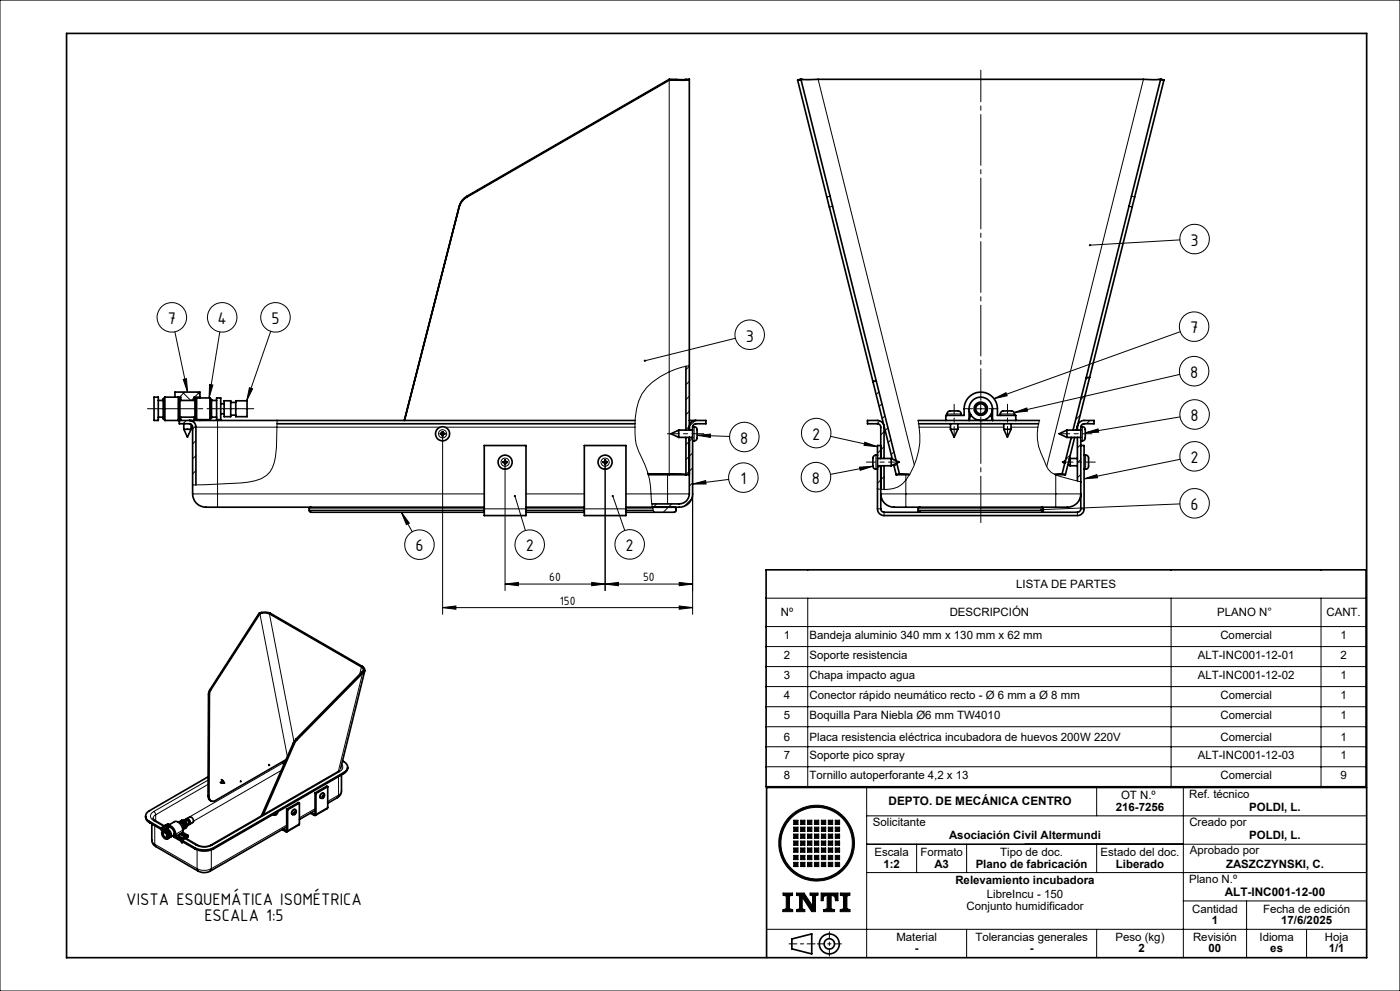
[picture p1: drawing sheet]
<svg xmlns="http://www.w3.org/2000/svg" width="420mm" height="297mm" viewBox="0 0 420 297" stroke-linecap="round" stroke-linejoin="round" font-family="sans-serif">
<g fill="none" stroke="#000" stroke-width=".3">
<path d="M0 0h420v297h-420zM200.8 24v118.3M202.9 23.8l.1 .2M245.4 23.8l28.9 115.5M343 23.8l-29 116M140.1 58.8v.3M249 58.8l-1 .3M339.4 58.8l1 .3M137.8 61.8v.3M249.8 61.8l-1 .3M338.7 61.8l1 .3M354 71.9l-27 1.6"/>
<path d="M52.5 99.4l3.8 18.1M65.9 99.5l-3.2 19.8M81.2 99.3l-7.2 20.8M354.1 99.4l-55.9 20.1M54.7 117.5l2.5 2.5M55 113.7l1-.2 .3 4zM55.4 117.5l-1.5 1.5M58.2 119.2l-.8 .8M59.2 117.5l.8 .8M59.9 117.5l-1.6 1.5M62.9 115.2l1 .2-1.2 3.9zM74.8 116.2l1 .3-1.8 3.6z"/>
<path d="M206.8 109.6l-.4 .1a21.9 21.9 0 0 0-13.9 8.4 21.4 21.4 0 0 0-2 9.3v.6M206.8 118.8l-1 1M206.8 114.3l-1 1M206.8 109.8l-1 1M220.6 101.4l-27.1 6.7M262.4 114.2l-.4 .5M263.7 117.4l-.8 .9M298.2 119.5l3.6-1.8 .4 .9zM325.6 118.4l-1.4 1.4M326.4 113.1l-.7 .7M353.9 112.2l-49.7 11.4M55.9 126l-1 1"/>
<path d="M58.7 127.6l-.9 1M58.8 128h6.5M58.8 136.6l-1 .9M58.8 132.1l-1 1M65.3 126v2M65.3 128h66.8M65.3 128v20M83.1 126v2a35.6 35.6 0 0 1-1.4 12.1 6.9 6.9 0 0 1-5.1 4 61.7 61.7 0 0 1-13 1.1l-5.8 .1M132.8 130v54.1M133.5 128h57M151.5 138.5v38.5M181.5 138.5v38.5"/>
<path d="M190.5 128a16.3 16.3 0 0 0 2 9.3 24.6 24.6 0 0 1 2.9 12l.5 3.2M206.8 127.8l-1 1M206.8 123.3l-1 1M207.8 135.7l-2 2M207.8 131.2l-2 2M208.2 127.9v4.2M208.5 126l-1.7 1.7M209.1 130.5l4-.4v1zM209.1 130.5l9.8 .3M249.2 130.8l14 3.1M259.4 132.5l3.8 1.4-4-.4zM261.9 139.7l-12.8 2.5"/>
<path d="M262.8 136.4v4.2M263.9 126.1l-.8 .9M264 139.6l-.8 .7M264.6 121l-.9 .8M265.2 128h.1M265.2 133.8l-2 2.1M265.2 129.4l-1 .9M265.5 124.6l-.8 .8M266.4 128.2l-.9 .8M267.3 131.8l-.8 .8M268.2 135.4l-.9 .8M269.1 139l-.8 .8"/>
<path d="M275.4 126l.3 2M275.7 128a21.3 21.3 0 0 1-4.9 17 9.7 9.7 0 0 1-7.6 1.5M275.7 128h9.5M284.1 124.1h4.3M287.3 128h13.8M293 122.5h2.5M294.2 121.2v2.6M300.1 124.1h4.2M303.3 128h8.1M304.2 123.6l3.8-1.3 .3 .9zM311.4 128a14.8 14.8 0 0 0 1.8 9.9 5.9 5.9 0 0 0 3.5 4.4M311.8 126l-.4 2"/>
<path d="M321.1 136.4l-1.4 1.4M321.9 131.1l-.7 .7M323.2 128h.1M324.1 124.4l-1.4 1.4M324.2 137.7l-1 1M324.2 133.2l-1 1M324.2 128.7l-.1 .2M324.7 127.9v4.2M325.6 129.7l3.8-1.2 .2 1zM325.7 136.4v4.2M327 126l-1 1M354 125l-28.4 4.7"/>
<path d="M354 137.7l-28.8 5.8M57.8 148h7.5M58.8 141l-1 1.1M65.3 148v4M65.3 148h80M92.8 153h52.5M92.8 152.5h103.1M120.4 153.5l2.4 3.3-.9 .4zM120.4 153.5l3.3 5.9M154.5 148.7l3.1 10.3M157.8 153h17.5M157.8 148h17.5"/>
<path d="M183.8 148.7l3.6 10.3M187.8 153h8.2M187.8 148h12.5M194.3 141.8l.2 .5M195.9 152.5l.1 .5M196 153l.2 .5M197 151l-1.2 1.2M200.3 148v3M200.3 148h6.5M200.3 142.3v5.7M201.5 151l-2.5 2.5M207.5 149.5l-2.2 2.2"/>
<path d="M207.8 148v36.1M207.8 144.7l-1 1M207.8 140.2l-2 2M207.8 145.1l3.9-1.1 .1 1.1zM218.6 143.7l-10.8 1.4M257.8 140l4.1-.3-3.8 1.3zM263.2 152.5h1M264.2 148h7.5M265.2 153.5v1M265.2 142.8l-2 2M271.7 148v4M271.7 148h45"/>
<path d="M271.7 142.3v5.7M275.5 153h37.5M275.5 152.5h37.5M316.7 142.3l7.5 2.1M316.7 148h7.5M316.7 148v4M316.7 142.3v5.7M323.2 153.5v1M324.2 152.5h1M324.2 142.2l-1 1M325.2 143.5l3.8-1.3 .2 1zM354 151l-41.7 1.7"/>
<path d="M151.5 175l4-.4v.9zM151.5 175h56.3M177.5 174.6l4 .4-4 .5zM181.5 175l4-.4v.9zM203.8 174.6l4 .4-4 .5zM229.8 179.3h180M242.3 179.3v56.5M351.3 179.3v56.5M396.3 179.3v56.5M78 183.9l8.2 42.9M78.4 183.5l.3 .2M80.8 183.9l7.4 38.4"/>
<path d="M108.4 199.9l-.5 2.3M132.8 182.1l4-.5v1zM132.8 182.1h75M203.8 181.6l4 .5-4 .5zM229.8 187.8h180M229.8 193.8h180M229.8 199.8h180M62.5 208.1l.3 .1M63 206.7h.3M108.8 201.8l-7.3 29.4 .3 .1M108.9 201.2l.4 .2M229.8 205.8h180"/>
<path d="M229.8 211.8h180M229.8 217.8h180M62.4 238.5l.3 .1M62.4 235.1l-15.7 9.1M62.4 233.8l-16.3 9.4M84.4 230.9l-26.3 15.2M84.9 228.7l.2 .7M84.9 228.2v.5M84.9 228.7l-29.8 17.1M85.5 228.4l-.6 .3M88 222.7l.3 .3M88.8 221.5l.3 .2"/>
<path d="M96.8 238.3l.2-.1a.45 .45 0 0 1 .2 .6 .45 .45 0 0 1-.6 .2zM97.1 237.8a.98 .98 0 0 0-.9 1.4M101.6 238.3l-.4 .7M101.6 238.3l-3.3 1.9M101.6 232.8v5.5M101.8 231.3l-38.1 22M102.4 237.1l-.3 .8-.5 .4M102.5 229a1.41 1.41 0 0 1-.7 2.3M103.1 231.5v.3M229.8 223.8h180M229.8 229.8h180M260 236v51"/>
<path d="M329 236v8.5M359.2 236h-4.2v51M44.9 246.2v.4M45.5 251.8l.4 .8 .5 .4M46.1 243.2a1.46 1.46 0 0 0-1 1.4 1.46 1.46 0 0 0 1 1.4M46.1 243.2l.6 1M46.1 246l3 1.7M46.4 253l.3 .7M46.4 253l12.7 7.3M46.4 247.4v5.6M46.5 245.9l-.4 .1M46.7 244.2l-.5 .4-.3 .6"/>
<path d="M46.7 244.2v1.8M49.2 247.8l.6 .5M50.5 247.4a.5 .5 0 0 0-.5-.2 .5 .5 0 0 0-.4 .4l.4 .2M53.8 250.4a.97 .97 0 0 0 1.7 0M54.2 250a.44 .44 0 0 1 .5-.2 .44 .44 0 0 1 .3 .5h-.7zM54.8 248.8l-2.1 1.2M55.5 251.4l3.3 1.9M58.4 254.1v.3M58.8 253.3a5.5 5.5 0 0 0 4.9 0M59.1 254.7v5.6M59.3 253.3h-.5M63.3 253.3h.4"/>
<path d="M63.4 254.7v5.6M64.1 254.1v.3M82 244l.2 .3M83.2 243.3a.43 .43 0 0 1-.1 .6 .43 .43 0 0 1-.6 0v-.2M86 247.3l-22.6 13M88.3 243.2l.3-.1a.45 .45 0 0 1 .1 .6 .45 .45 0 0 1-.6 .2zM88.6 242.7a.95 .95 0 0 0-.8 1.4M89.8 246.9l-3.5 2-.3-.2-.3 .2v.3M94.5 242.4l-4.7 2.7M98.3 242l-3.5 2-.3-.2-.3 .2v.3M238.1 245.8h1.3v1.3h-1.3zM238.1 247.9h1.3v1.3h-1.3z"/>
<path d="M238.1 250h1.3v1.2h-1.3zM238.1 252.1h1.3v1.2h-1.3zM238.1 254.1h1.3v1.3h-1.3zM238.1 256.4h1.3v1.2h-1.3zM238.1 258.4h1.3v1.3h-1.3zM240.2 245.8h1.3v1.3h-1.3zM240.2 247.9h1.3v1.3h-1.3zM240.2 250h1.3v1.2h-1.3zM240.2 252.1h1.3v1.2h-1.3zM240.2 254.1h1.3v1.3h-1.3zM240.2 256.4h1.3v1.2h-1.3zM240.2 258.4h1.3v1.3h-1.3z"/>
<path d="M242.3 245.8h1.3v1.3h-1.3zM242.3 247.9h1.3v1.3h-1.3zM242.3 250h1.3v1.2h-1.3zM242.3 252.1h1.3v1.2h-1.3zM242.3 254.1h1.3v1.3h-1.3zM242.3 256.4h1.3v1.2h-1.3zM242.3 258.4h1.3v1.3h-1.3zM244.3 245.8h1.3v1.3h-1.3zM244.3 247.9h1.3v1.3h-1.3zM244.3 250h1.3v1.2h-1.3zM244.3 252.1h1.3v1.2h-1.3zM244.3 254.1h1.3v1.3h-1.3z"/>
<path d="M244.3 256.4h1.3v1.2h-1.3zM244.3 258.4h1.3v1.3h-1.3zM246.4 245.8h1.3v1.3h-1.3zM246.4 247.9h1.3v1.3h-1.3zM246.4 250h1.3v1.2h-1.3zM246.4 252.1h1.3v1.2h-1.3zM246.4 254.1h1.3v1.3h-1.3zM246.4 256.4h1.3v1.2h-1.3zM246.4 258.4h1.3v1.3h-1.3zM248.5 245.8h1.3v1.3h-1.3zM248.5 247.9h1.3v1.3h-1.3zM248.5 250h1.3v1.2h-1.3z"/>
<path d="M248.5 252.1h1.3v1.2h-1.3zM248.5 254.1h1.3v1.3h-1.3zM248.5 256.4h1.3v1.2h-1.3zM248.5 258.4h1.3v1.3h-1.3zM250.6 245.8h1.3v1.3h-1.3zM250.6 247.9h1.3v1.3h-1.3zM250.6 250h1.3v1.2h-1.3zM250.6 252.1h1.3v1.2h-1.3zM250.6 254.1h1.3v1.3h-1.3zM250.6 256.4h1.3v1.2h-1.3zM250.6 258.4h1.3v1.3h-1.3zM260 253h150"/>
<path d="M260 244.5h150M275 253v8.5M290 253v8.5M329 253v8.5M59.1 260.3a4.9 4.9 0 0 0 4.3 0M59.1 260.3l.4 .8M63.4 260.3l-.4 .8M230 278.5h180M234.9 267.6h2.9v.7l-.9 .2v3.8l.9 .3v.6h-2.9v-.5l1-.4v-3.8l-1-.2zM238.9 267.6h2.3l2.6 3.9v-3l-.8-.3v-.6h2.4v.6l-.7 .3v4.7h-1.2l-2.8-4.3v3.4l.7 .3v.6h-2.4v-.6l.9-.3v-3.8l-1-.2zM246.3 267.6h5.1v2.3h-.8l-.2-1.3-1.1-.3v4l1.1 .4v.5h-3.3v-.5l1-.4v-4l-1 .3-.2 1.3h-.6zM252.1 267.6h2.9v.7l-.9 .2v3.8l.9 .3v.6h-2.9v-.5l.9-.4v-3.8l-.9-.2z"/>
<path d="M260 261.5h150M290 278.5v8.5M329 278.5v8.5M355 270h55M374 270v17M392 278.5v8.5"/>
<circle cx="358.4" cy="71.7" r="4.4"/>
<circle cx="51.5" cy="95.1" r="4.4"/>
<circle cx="66.7" cy="95.1" r="4.4"/>
<circle cx="82.7" cy="95.1" r="4.4"/>
<circle cx="358.2" cy="97.9" r="4.4"/>
<circle cx="224.9" cy="100.3" r="4.4"/>
<circle cx="358.2" cy="111.2" r="4.4"/>
<circle cx="132.8" cy="130" r="1.23"/>
<circle cx="151.5" cy="138.5" r="1.23"/>
<circle cx="181.5" cy="138.5" r="1.23"/>
<circle cx="223.3" cy="131" r="4.4"/>
<circle cx="244.9" cy="129.8" r="4.4"/>
<circle cx="358.4" cy="124.2" r="4.4"/>
<circle cx="358.4" cy="136.8" r="4.4"/>
<circle cx="223" cy="143.1" r="4.4"/>
<circle cx="244.8" cy="143" r="4.4"/>
<circle cx="358.4" cy="150.8" r="4.4"/>
<circle cx="125.8" cy="163.2" r="4.4"/>
<circle cx="158.9" cy="163.2" r="4.4"/>
<circle cx="188.9" cy="163.2" r="4.4"/>
<circle cx="245" cy="252.7" r="10.7"/>
<circle cx="245" cy="252.7" r="11.4"/>
</g>
<g fill="none" stroke="#000" stroke-width=".5">
<path d="M20 10h390v277h-390zM200.8 23.8h6M200.8 24l-60.7 35.1a4.8 4.8 0 0 0-2.3 3l-16.4 63.9M200.8 23.8l-60.7 35a4.8 4.8 0 0 0-2.3 3l-16.5 64.2M200.8 23.8v.2M206.8 23.8l-1.5 .3-4.5-.1M206.8 23.8v105.1M239.3 24l22.6 90.3M239.4 24h-.1M240.3 23.7l-.9 .3M240.3 23.8l28.6 114.3M240.3 23.8h107.9"/>
<path d="M240.3 23.8l-1 .2M348.2 23.7l1 .3M348.2 23.8l-26.3 105.1M348.2 23.8l1 .2M349.2 24l-26.3 104.9M46.2 119h1.3v7h-1.3zM49.5 119v7M49.5 119a1.8 1.8 0 0 0-.5 2.1v4.4l.5 .5M49.5 119h4.7v1M52.5 119v-1.5h7.5v1.5M53.5 119a1.8 1.8 0 0 1 .5 2.1v4.4l-.5 .5zM59 119.3v6.5"/>
<path d="M59 119.3a1.6 1.6 0 0 0-.5 1.9v3.2a1.19 1.19 0 0 0 .5 1.4M59 119.3h4M60 119v.3M60 119h-1.8v1M63 119.3v6.5M63 119.3l.5 .5v5.5l-.5 .5M65 119.3h1.2v6.5h-1.2zM205.8 109.8v19.1M261.9 114.3l5.8 23.2M262.9 114.1l-1 .2M326.9 113.1l-1 .1M47.5 120h1.5"/>
<path d="M47.5 125h1.5M49.5 126h10.5M53.8 126v1h3a1.02 1.02 0 0 1 1 1v20a4.4 4.4 0 0 0 5.5 4h82M54 120h4.5M54 125h4.5M54.2 125v1M55.1 128.7h2.2M55.1 127v1.7M55.1 128.7l1.1 2.3 1.1-2.3M56.8 126a1.99 1.99 0 0 1 2 2v17.3M57.3 126v.1M57.3 127.2v1.5"/>
<path d="M58.2 125v1M59 125.8h4M60 126h130.5M60 125.8v.2M63.5 120h1.5M63.5 125h1.5M66.2 124h1M66.2 121h1M67.2 120.1h2v4.8h-2zM69.2 124.4h1.5M69.2 120.6h1.5M70.7 120.1h3.4v4.8h-3.4z"/>
<path d="M83.1 127h107.4M132.5 129.9v.2M132.5 129.9h-.3v.2h.3M132.5 130.1l.2 .1M132.7 130.2v.4h.2v-.4M132.7 129.8v-.4h.2v.4M132.7 129.8l-.2 .1M132.7 129.7h.2M132.7 130.2h.2M132.9 129.8l.5 .1v.2l-.5 .1M133 129.9v.2M145.3 133.5h12.5v21h-12.5z"/>
<path d="M151.3 138.4v.2M151.3 138.4h-.4v.2h.4M151.3 138.4l.1-.5h.2l.2 .5M151.3 138.6l.1 .1M151.4 138.7h.2M151.4 138.7v.4h.2v-.4M151.4 138.3h.2M151.8 138.4h.4v.2h-.4M151.8 138.6l-.2 .1M151.8 138.4v.2M175.3 133.5h12.5v21h-12.5zM181.3 138.4l.1-.5h.2l.2 .5h.3v.2l-.5 .1"/>
<path d="M181.3 138.4h-.4v.2h.4M181.3 138.6l.1 .1M181.3 138.4v.2M181.4 138.7h.2M181.4 138.7v.4h.2v-.4M181.4 138.3h.2M181.8 138.4v.2M203.6 128.9v2.2M203.6 128.9l-2.3 1.1 2.3 1.1M203.6 128.9h4.2M203.6 131.1h4.2M205.8 131.1v11.2"/>
<path d="M206.8 131.1v16.9a3 3 0 0 1-3 3h-8.3M206.8 126h2M207.8 127.9a1.07 1.07 0 0 1 1.1 .2 1.07 1.07 0 0 1 .2 1.2v1.3a1.13 1.13 0 0 1-.1 1.2 1.13 1.13 0 0 1-1.2 .3M207.8 132.1v15.9a4 4 0 0 1-4 4h-16M207.8 127.9v4.2M208.8 126a1.99 1.99 0 0 0-2 2M208.8 126h3v1h-3a1.05 1.05 0 0 0-1 .9M263.2 136.4a1.17 1.17 0 0 0-1.1 .3 1.17 1.17 0 0 0-.2 1.3v.9a1.22 1.22 0 0 0 .1 1.3 1.22 1.22 0 0 0 1.2 .4M263.2 136.4v4.2M263.2 139.6h4.2M263.2 137.4h4.2M264.2 137.4v-9.4a1.02 1.02 0 0 0-1-1h-3v-1h3a1.99 1.99 0 0 1 2 2v9.4"/>
<path d="M264.2 133.5h-1v2.9M265.2 139.6v7.1M267.4 137.4v2.2M267.4 137.4l2.3 1.1-2.3 1.1M268.1 139.3l.8 3M269 138.8l.8 3.2M275.4 126h36.4M275.6 127h36M283.7 126v-1.5h5.5a5.9 5.9 0 0 1 2-6 5 5 0 0 1 5.3-.5 5 5 0 0 1 2.7 4.5v2h5.5v1.5M284.1 124.5a1.26 1.26 0 0 1 1.8-1.3h1.2a1.05 1.05 0 0 1 1.3 1.3M285.2 128.7h2.1M285.2 128.7l1 2.3 1.1-2.3"/>
<path d="M285.2 127v1.7M287.3 127v1.7M290.7 122.5v3.5l.5-1.7M297.7 122.5v3.5l-.4-1.7M300.1 124.5a1.24 1.24 0 0 1 .5-1.2 1.24 1.24 0 0 1 1.3-.1h1.2a1.05 1.05 0 0 1 1.2 1.3M301.1 128.7h2.2M301.1 128.7l1.1 2.3 1.1-2.3M301.1 127v1.7M303.3 127v1.7M319.6 138.1l-.9 .4 .7 .3M320.1 128.9v2.2M320.1 128.9h4.1"/>
<path d="M320.1 131.1h4.1M320.1 128.9l-2.4 1.1 2.4 1.1M320.4 139.3l.7 .3M321.1 137.4v2.2M321.1 139.6h2.1M321.1 137.4h2.1M321.1 137.4l-.3 .1M321.4 131.1l-2.8 10.9M322.4 131.1l-2.8 11.2M323.2 131.1v13M324.2 127.9a1.07 1.07 0 0 1 1.1 .2 1.07 1.07 0 0 1 .3 1.2v1.6a1.02 1.02 0 0 1-1.4 1.2M324.2 127.9a1.05 1.05 0 0 1 1-.9h3v-1h-3a2.23 2.23 0 0 0-2 2.9"/>
<path d="M324.2 133.5h1v19a2.05 2.05 0 0 1-2 2h-58a1.99 1.99 0 0 1-2-2v-11.9M324.2 132.1v20.4a1.09 1.09 0 0 1-1 1h-58a1.02 1.02 0 0 1-1-1v-12.9M324.2 127.9v4.2M325.2 136.4a1.07 1.07 0 0 1 1.1 .2 1.07 1.07 0 0 1 .3 1.2v1.3a1.13 1.13 0 0 1-.2 1.2 1.13 1.13 0 0 1-1.2 .3M93.3 152l-.5 .4v.8l.5 .3h52M157.8 153.5h17.5M157.8 152h17.5M194.4 142h8.1l3.3 .3M194.5 142.3h11.3M202.3 152l.5 .4-.1 .8-.4 .3h-14.5M205.8 142.3h1M264.2 148a4.4 4.4 0 0 0 5.6 4h48.9a4.6 4.6 0 0 0 5.5-4"/>
<path d="M268.9 142.3h3.9M269.8 142l3.1 .2M269.8 142l-.9 .3M276 152l-.5 .4v.7l.5 .4M312.5 152l.5 .4-.1 .8-.4 .3M316.7 142.3h2.9M318.6 142l-2.2 .1M318.6 142l1 .3M229.8 170.8h180v65h-180zM77.7 183.9l-15 23.5-.3 31.1 .3 1 .9 .6M77.7 183.9h.3M78 183.9l-15.1 23.5-.2 31.2a1.25 1.25 0 0 0 .4 1.3 1.25 1.25 0 0 0 1.4 .1l21.3-12.3"/>
<path d="M78 183.9l.9-.2 1.9 .2M80.8 183.9l27.6 16M81.1 183.8a4.3 4.3 0 0 0-3.4 .1M81.1 183.8l-.3 .1M81.1 183.8l27.6 15.9M108.4 199.9a.88 .88 0 0 1 .7 .8 .88 .88 0 0 1-.6 .8M108.7 199.7a1.1 1.1 0 0 1 .7 1.1 1.1 1.1 0 0 1-.6 1M108.7 199.7l-.3 .2M108.5 201.5l-20.2 20.6-9.9 22.4M108.5 201.5l.3 .3M108.8 201.8l-20 20.2-9.8 22.2M109.4 201l-7.2 29.4"/>
<path d="M62.4 232.8l-17.5 10.2a1.71 1.71 0 0 0-1.2 1.6 1.71 1.71 0 0 0 1.2 1.6l3.4 2M66.1 234.5l.4 .2M66.4 233.6l.5 .4M66.7 234h.3l.3 .7-.9-.1zM72.2 234l.2 .2-.3 .1M80.7 229.1l.2 .3h-.3M94.5 237.7v6.3l-1.1-.4M94.5 237.7l.3 .1M94.8 237.8v6.2l-.1 .3-.4 .1-1.2-.7M96.3 237.9a.68 .68 0 0 1 1 0 .68 .68 0 0 1-.2 1.1 .7 .7 0 0 1-1.1 0 .7 .7 0 0 1 .3-1.1zM96.8 238.7h.1M96.9 238.7h.1"/>
<path d="M96.9 238.5h.1M96.9 238.7v.1M96.9 238.6v.1M96.9 238.5l.1 .1M96.9 238.8h.1M96.9 238.6l.1 .1M96.9 238.5v.1M97 238.7h-.1M97 238.6h.1M97 238.5l.1 .1M97.1 238.6l-.1 .1M98.3 235.8v6.4l-3.7 2.2"/>
<path d="M98.3 235.8l-3.5 2M98.3 235.8l-.3-.2-3.5 2.1M101.9 230.9l-38.6 22.4a4.6 4.6 0 0 1-4 0l-3.6-2.1M102.4 232.2v4.9l-.2 1-1 .9-2.9 1.7M102.7 228a1.82 1.82 0 0 1 1.6 1.6 1.82 1.82 0 0 1-1.2 1.9l-39 22.6a6.3 6.3 0 0 1-5.7 0l-3.8-2.3M104.3 229.9l-.3 1.1-.9 .8-39 22.6a6.3 6.3 0 0 1-5.7 0l-4.1-2.4M410 236h-180v51M43.7 244.6l.2 1.1 .6 .6 3.8 2.2M45.5 246.9v4.9a2.31 2.31 0 0 0 1.2 1.9l12.8 7.4a3.9 3.9 0 0 0 3.5 0l23-13.3M45.9 245.2l.5 .6 2.9 1.7-1 .6M48.3 248.1v.5l.6 .4M48.3 248.1l1.1 .6"/>
<path d="M48.7 249.1a1.54 1.54 0 0 1 1.5 .7 1.54 1.54 0 0 1-.1 1.7 1.76 1.76 0 0 1-1.4-2.4zM48.8 249a1.41 1.41 0 0 1 1.5 .2 1.41 1.41 0 0 1 .5 1.4v.4l-.6 .5M49 249.7a.75 .75 0 0 1 .9 .3 .75 .75 0 0 1-.2 1 1.14 1.14 0 0 1-.7-1.3zM49.5 248.7a1 1 0 0 1 1.1-.2 1 1 0 0 1 .6 .9 .87 .87 0 0 1 .3 .9 .87 .87 0 0 1-.7 .7M49.6 248.8a1.34 1.34 0 0 1 1.3 .6 1.34 1.34 0 0 1-.1 1.5M49.7 248.5l.9-.5a1.59 1.59 0 0 1 1.7 1.8v1.1l2 1.2M49.8 248.4a.93 .93 0 0 1 .6-1 .93 .93 0 0 1 1.1 .4 3.3 3.3 0 0 1 1.2 2.9M49.8 248.9a1.21 1.21 0 0 1 1 1.7M49.8 248.4h.1M50 247.6h.1M50 247.4h.1M50 247.4v.1"/>
<path d="M50 247.4v.2M50 247.5l-.1 .1M50 247.5h.1M50 247.2l.4-.3 .4 .3M50.1 247.5v.1M50.1 247.4v.1M50.2 247.4h.1M50.2 247.4h-.1M50.3 247.5l2.1-1.3a2.57 2.57 0 0 1 2.4 3.2M50.3 247.4l-.1 .1M50.6 247.3a.74 .74 0 0 0-1.1-.1 .74 .74 0 0 0 0 1.1l.3 .1M51.8 250.5l.5 .3"/>
<path d="M52.1 250.4l.2 .1M52.2 250.3l-1.1 .6M52.7 250.7l1.6 .9M53.6 246.4a1.45 1.45 0 0 1 1.3 .7 1.45 1.45 0 0 1-.1 1.6M53.6 246.4h-.1M53.8 250.1a.79 .79 0 0 1 1.1-.4 .79 .79 0 0 1 .3 1.2 .81 .81 0 0 1-1 .2 .81 .81 0 0 1-.4-1zM53.9 246.3a.95 .95 0 0 1 1.1-.2 .95 .95 0 0 1 .6 .9 .77 .77 0 0 1 .2 .8 .77 .77 0 0 1-.7 .6M54.2 246.4a1.05 1.05 0 0 1 1.1 .5 1.05 1.05 0 0 1-.1 1.2M54.2 246a1.37 1.37 0 0 1 1.5 .4 1.37 1.37 0 0 1 .1 1.7l-.3 .2M54.2 252.1l.4 .6 .2-.4M54.3 252.1l.3 .1M54.3 246.4a1.73 1.73 0 0 1 .9 1.6"/>
<path d="M54.3 251.6v.5M54.5 250h.1M54.5 250v.2M54.5 250v.1M54.5 250.2h.1M54.6 250h.1M54.6 250.2h.1M54.6 250v.2M54.6 250l.1 .2M54.7 250.2h.1M54.7 250.2h-.1M54.8 250l-.1 .1"/>
<path d="M54.8 250h-.2M54.8 249.4l-2.1 1.3M54.8 249.4l1.6 1M55.1 245.9a.96 .96 0 0 1 1.4 .3 .96 .96 0 0 1-.4 1.3M55.2 246a1.27 1.27 0 0 1 .9 1.4M55.8 245.6a.79 .79 0 0 1 .9-.1 .79 .79 0 0 1 .4 .9l-.1 .6-.3 .1M55.9 245.6a.8 .8 0 0 1 .9 .4 .8 .8 0 0 1-.1 1M56 245.4l.9-.5a1.09 1.09 0 0 1 1 1.6l-1 .5M56.4 250.4l-2.1 1.2M56.4 250.4v.5l-2.1 1.2M82 244.1l.2 .2M82.7 243.7h.1"/>
<path d="M82.8 243.7h.1M82.8 243.7v.1M82.8 243.8h.1M82.8 243.6h.2M82.8 243.6h.1M82.8 243.6v.1M82.9 243.6h.1M82.9 243.5v.3M83.3 243.3a.87 .87 0 0 1-1.1 1M86 242.5v6.4l-1.1-.4M86 242.5l.3 .2M86.3 242.7v6.3l-.5 .3-1.2-.7"/>
<path d="M87.8 242.8a.67 .67 0 0 1 1 .1 .67 .67 0 0 1-.2 1 .69 .69 0 0 1-1.1 0 .69 .69 0 0 1 .3-1.1zM88.3 243.6h.1M88.4 243.6l.1 .1M88.4 243.6h-.1M88.4 243.6h.1M88.4 243.5v.1M88.4 243.4h.1M88.4 243.4l.1 .2M88.4 243.7h.1M88.5 243.4l-.1 .1M88.5 243.6v.1M88.5 243.4v.1"/>
<path d="M88.5 243.6h.1M88.5 243.4l.1 .1M88.6 243.4l-.1 .2M88.6 243.4v.1M89.8 240.7l-.1 6.5-3.6 2.1M89.8 240.7l-3.5 2M89.8 240.7l-.3-.2-3.5 2M94.5 242.9l-4.7 2.7M237.6 281.4l5.9-1.5v6l-5.9-1.5z"/>
<circle cx="132.8" cy="130" r="2.12"/>
<circle cx="151.5" cy="138.5" r="2.12"/>
<circle cx="181.5" cy="138.5" r="2.12"/>
<circle cx="294.2" cy="122.5" r="3.5"/>
<circle cx="294.2" cy="122.5" r="1.51"/>
<circle cx="294.2" cy="122.5" r="2"/>
<circle cx="248.8" cy="282.9" r="2.98"/>
<circle cx="248.8" cy="282.9" r="1.55"/>
</g>
<path d="M236.7 282.9h7.8" fill="none" stroke="#000" stroke-width=".3" stroke-dasharray="6.1 1 1 1" stroke-dashoffset="3.7"/>
<path d="M248.8 279.2v7.3M245.2 282.9h7.2" fill="none" stroke="#000" stroke-width=".3" stroke-dasharray="6.1 1 1 1" stroke-dashoffset="4"/>
<g fill="#000">
<path d="M234.9 267.6v.7l1 .2v3.8l-1 .4v.5h2.9v-.6l-.9-.3v-3.8l.9-.2v-.7zM246.3 267.6v2.3h.6l.2-1.3 1-.3v4l-1 .4v.5h3.3v-.5l-1.1-.4v-4l1.1 .3 .2 1.3h.8v-2.3zM252.1 267.6v.7l.9 .2v3.8l-.9 .4v.5h2.9v-.6l-.9-.3v-3.8l.9-.2v-.7zM238.1 258.4v1.3h1.3v-1.3zM240.2 258.4v1.3h1.3v-1.3zM242.3 258.4v1.3h1.3v-1.3zM244.3 258.4v1.3h1.3v-1.3zM246.4 258.4v1.3h1.3v-1.3zM248.5 258.4v1.3h1.3v-1.3zM250.6 258.4v1.3h1.3v-1.3zM250.6 256.4v1.2h1.3v-1.2zM250.6 254.1v1.3h1.3v-1.3zM248.5 254.1v1.3h1.3v-1.3zM248.5 256.4v1.2h1.3v-1.2zM246.4 256.4v1.2h1.3v-1.2zM246.4 254.1v1.3h1.3v-1.3zM244.3 254.1v1.3h1.3v-1.3zM244.3 256.4v1.2h1.3v-1.2zM242.3 256.4v1.2h1.3v-1.2zM242.3 254.1v1.3h1.3v-1.3zM240.2 254.1v1.3h1.3v-1.3zM240.2 256.4v1.2h1.3v-1.2zM238.1 256.4v1.2h1.3v-1.2zM238.1 254.1v1.3h1.3v-1.3zM238.1 252.1v1.2h1.3v-1.2zM240.2 252.1v1.2h1.3v-1.2zM242.3 252.1v1.2h1.3v-1.2zM244.3 252.1v1.2h1.3v-1.2zM246.4 252.1v1.2h1.3v-1.2zM248.5 252.1v1.2h1.3v-1.2zM250.6 252.1v1.2h1.3v-1.2zM250.6 250v1.2h1.3v-1.2zM248.5 250v1.2h1.3v-1.2zM246.4 250v1.2h1.3v-1.2zM244.3 250v1.2h1.3v-1.2zM242.3 250v1.2h1.3v-1.2zM240.2 250v1.2h1.3v-1.2zM238.1 250v1.2h1.3v-1.2zM238.1 247.9v1.3h1.3v-1.3zM240.2 247.9v1.3h1.3v-1.3zM242.3 247.9v1.3h1.3v-1.3zM244.3 247.9v1.3h1.3v-1.3zM246.4 247.9v1.3h1.3v-1.3zM248.5 247.9v1.3h1.3v-1.3zM250.6 247.9v1.3h1.3v-1.3zM250.6 245.8v1.3h1.3v-1.3zM248.5 245.8v1.3h1.3v-1.3zM246.4 245.8v1.3h1.3v-1.3zM244.3 245.8v1.3h1.3v-1.3zM242.3 245.8v1.3h1.3v-1.3zM240.2 245.8v1.3h1.3v-1.3zM238.1 245.8v1.3h1.3v-1.3zM234.2 252.7a10.8 10.8 0 0 1 21.5 0 10.8 10.8 0 0 1-21.5 0zM233.6 252.7a11.4 11.4 0 0 0 22.8 0 11.4 11.4 0 0 0-22.8 0z" fill-rule="evenodd"/>
<path d="M238.9 267.6h2.3l2.6 3.9v-3l-.8-.3v-.6h2.4v.6l-.7 .3v4.7h-1.2l-2.8-4.3v3.4l.7 .3v.6h-2.4v-.6l.9-.3v-3.8l-1-.2z" fill-rule="evenodd"/>
</g>
<path d="M294.2 120v-99" fill="none" stroke="#000" stroke-width=".3" stroke-dasharray="15.2 1.3 1.3 1.3" stroke-dashoffset="5.8"/>
<path d="M291.7 122.5h-2.2M296.7 122.5h2.3" fill="none" stroke="#000" stroke-width=".3" stroke-dasharray="15.2 1.3 1.3 1.3"/>
<path d="M294.2 125v31.6" fill="none" stroke="#000" stroke-width=".3" stroke-dasharray="15.2 1.3 1.3 1.3" stroke-dashoffset="1.3"/>
<path d="M76.1 122.5h-31.9" fill="none" stroke="#000" stroke-width=".3" stroke-dasharray="15.2 1.3 1.3 1.3" stroke-dashoffset="1.2"/>
<path d="M211.1 130h-10.9" fill="none" stroke="#000" stroke-width=".3" stroke-dasharray="15.2 1.3 1.3 1.3" stroke-dashoffset="11.7"/>
<path d="M259.9 138.5h9.5M286.2 121.1v9.5M302.2 121.1v9.5M327.6 130h-9.5M328.6 138.5h-9.5" fill="none" stroke="#000" stroke-width=".3" stroke-dasharray="15.2 1.3 1.3 1.3" stroke-dashoffset="12.4"/>
<g fill="#000">
<path d="M193.2 107.9l-.1 .3 .4-.1-.4 .1a.34 .34 0 0 0 .5 .2 .34 .34 0 0 0 .1-.5 .34 .34 0 0 0-.5 0zM207.8 145.1l3.9-1.1 .1 1.1zM183.6 148.4a.35 .35 0 0 0 0 .6 .35 .35 0 0 0 .5-.2 .35 .35 0 0 0-.4-.5l.1 .4zM154.2 148.5a.34 .34 0 0 0 .1 .5 .34 .34 0 0 0 .5-.3 .34 .34 0 0 0-.4-.4l.1 .4-.1-.4zM55 113.7l1-.2 .3 4zM62.9 115.2l1 .2-1.2 3.9zM74.8 116.2l1 .3-1.8 3.6zM120.4 153.5l2.4 3.3-.9 .4zM209.1 130.5l4-.4v1zM326.8 73.2l-.1 .3h.3h-.3a.33 .33 0 0 0 .4 .3 .33 .33 0 0 0 .2-.5 .33 .33 0 0 0-.5-.1zM325.2 143.5l3.8-1.3 .2 1zM298.2 119.5l3.6-1.8 .4 .9zM312.1 152.5l-.1 .3 .3-.1-.3 .1a.34 .34 0 0 0 .4 .3 .34 .34 0 0 0 .2-.5 .34 .34 0 0 0-.5-.1zM259.4 132.5l3.8 1.4-4-.4zM257.8 140l4.1-.3-3.8 1.3zM304.2 123.6l3.8-1.3 .3 .9zM325.6 129.7l3.8-1.2 .2 1z"/>
<path d="M151.5 175l4-.4v.9zM177.5 174.6l4 .4-4 .5z"/>
<path d="M181.5 175l4-.4v.9zM203.8 174.6l4 .4-4 .5zM132.8 182.1l4-.5v1zM203.8 181.6l4 .5-4 .5z"/>
</g>
<g font-size="5.4">
<text x="357.2" y="73.7">3</text>
<text x="50.3" y="97.2">7</text>
<text x="65.3" y="97.2">4</text>
<text x="81.4" y="97.2">5</text>
<text x="357" y="99.9">7</text>
<text x="223.7" y="102.4">3</text>
<text x="357" y="113.3">8</text>
<text x="243.6" y="131.8">2</text>
<text x="357.2" y="126.3">8</text>
<text x="222.1" y="133">8</text>
<text x="357.2" y="138.8">2</text>
<text x="222.1" y="145.2">1</text>
<text x="243.6" y="145">8</text>
<text x="357.2" y="152.9">6</text>
<text x="124.6" y="165.3">6</text>
<text x="157.7" y="165.3">2</text>
<text x="187.7" y="165.2">2</text>
<text x="37.9" y="271.3">VISTA ESQUEMÁTICA ISOMÉTRICA</text>
<text x="61.3" y="276.2">ESCALA 1:5</text>
</g>
<g font-size="3.9">
<text x="164.8" y="174.1">60</text>
<text x="192.9" y="174.1">50</text>
<text x="167.9" y="181.2">150</text>
</g>
<g font-size="3.5">
<text x="266.6" y="241.2">DEPTO. DE MECÁNICA CENTRO</text>
<text x="367.4" y="268.5">ALT-INC001-12-00</text>
</g>
<g font-size="3.4">
<text x="304.9" y="176.2">LISTA DE PARTES</text>
<text x="234.2" y="184.7">Nº</text>
<text x="284.9" y="184.7">DESCRIPCIÓN</text>
<text x="365.1" y="184.7">PLANO N°</text>
<text x="397.9" y="184.7">CANT.</text>
<text x="235.1" y="191.6">1</text>
<text x="242.8" y="191.6">Bandeja aluminio 340 mm x 130 mm x 62 mm</text>
<text x="366.1" y="191.6">Comercial</text>
<text x="402.1" y="191.6">1</text>
<text x="235.1" y="197.6">2</text>
<text x="242.9" y="197.6">Soporte resistencia</text>
<text x="359.3" y="197.6">ALT-INC001-12-01</text>
<text x="402.1" y="197.6">2</text>
<text x="235.1" y="203.6">3</text>
<text x="242.9" y="203.6">Chapa impacto agua</text>
<text x="359.3" y="203.6">ALT-INC001-12-02</text>
<text x="402.1" y="203.6">1</text>
<text x="235.1" y="209.6">4</text>
<text x="242.9" y="209.6">Conector rápido neumático recto - Ø 6 mm a Ø 8 mm</text>
<text x="366.1" y="209.6">Comercial</text>
<text x="402.1" y="209.6">1</text>
<text x="235.1" y="215.6">5</text>
<text x="242.9" y="215.6">Boquilla Para Niebla Ø6 mm TW4010</text>
<text x="366.1" y="215.6">Comercial</text>
<text x="402.2" y="215.6">1</text>
<text x="235.2" y="221.9">6</text>
<text x="242.9" y="221.9">Placa resistencia eléctrica incubadora de huevos 200W 220V</text>
<text x="366.1" y="221.9">Comercial</text>
<text x="402.2" y="221.9">1</text>
<text x="235.2" y="227.6">7</text>
<text x="242.9" y="227.6">Soporte pico spray</text>
<text x="359.4" y="227.6">ALT-INC001-12-03</text>
<text x="402.2" y="227.6">1</text>
<text x="235.2" y="233.6">8</text>
<text x="242.9" y="233.6">Tornillo autoperforante 4,2 x 13</text>
<text x="366.1" y="233.6">Comercial</text>
<text x="402.2" y="233.6">9</text>
<text x="336.3" y="239.5">OT N.º</text>
<text x="356.7" y="239.1">Ref. técnico</text>
<text x="334.8" y="243">216-7256</text>
<text x="374.8" y="243">POLDI, L.</text>
<text x="261.9" y="247.5">Solicitante</text>
<text x="284.7" y="251.6">Asociación Civil Altermundi</text>
<text x="356.8" y="247.5">Creado por</text>
<text x="374.8" y="251.6">POLDI, L.</text>
<text x="262.4" y="256.5">Escala</text>
<text x="276.1" y="256.5">Formato</text>
<text x="300" y="256.5">Tipo de doc.</text>
<text x="330.2" y="256.5">Estado del doc.</text>
<text x="357" y="256">Aprobado por</text>
<text x="265" y="260">1:2</text>
<text x="280.3" y="260">A3</text>
<text x="292.7" y="260">Plano de fabricación</text>
<text x="334.8" y="260">Liberado</text>
<text x="367.8" y="260">ZASZCZYNSKI, C.</text>
<text x="286.6" y="265.1">Relevamiento incubadora</text>
<text x="296.1" y="269.3">LibreIncu - 150</text>
<text x="356.7" y="264.5">Plano N.º</text>
<text x="289.9" y="272.8">Conjunto humidificador</text>
<text x="357.6" y="273.5">Cantidad</text>
<text x="378.9" y="273.5">Fecha de edición</text>
<text x="268.9" y="282">Material</text>
<text x="292.6" y="282">Tolerancias generales</text>
<text x="334.7" y="282">Peso (kg)</text>
<text x="357.9" y="282">Revisión</text>
<text x="363.5" y="277">1</text>
<text x="377.8" y="282">Idioma</text>
<text x="384.4" y="277">17/6/2025</text>
<text x="397.5" y="282">Hoja</text>
<text x="274.4" y="285.5">-</text>
<text x="308.9" y="285.5">-</text>
<text x="341.5" y="285.5">2</text>
<text x="362.6" y="285.5">00</text>
<text x="381.1" y="285.5">es</text>
<text x="398.6" y="285.5">1/1</text>
</g>
</svg>
